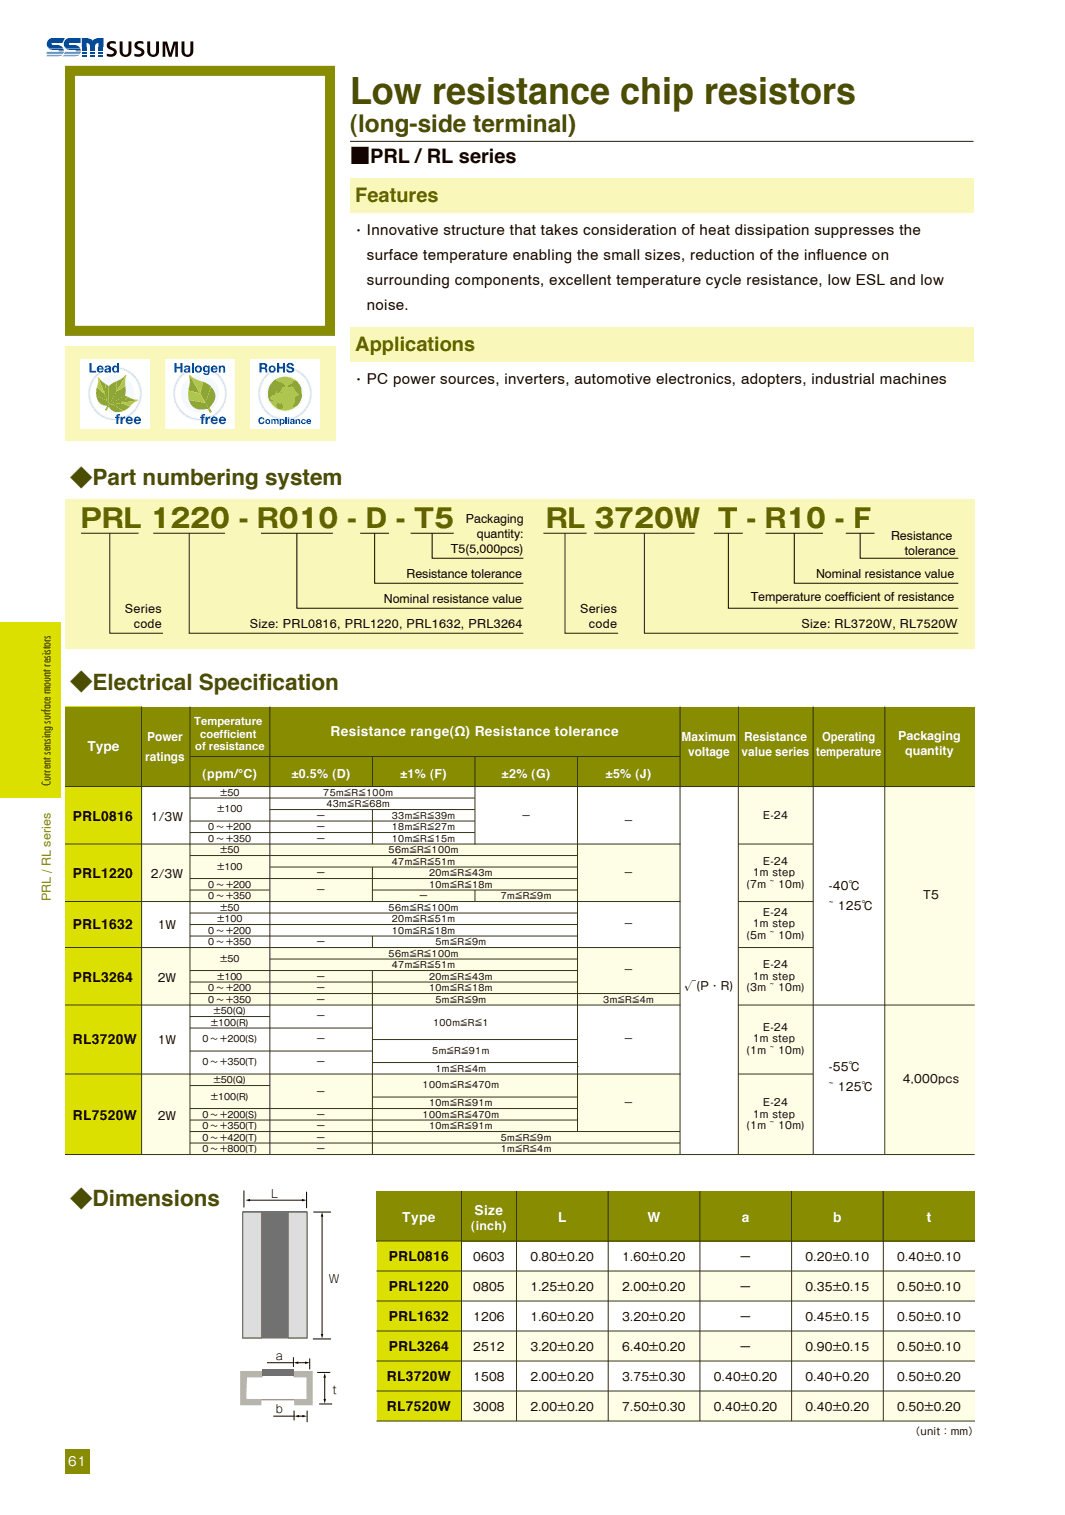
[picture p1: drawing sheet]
<svg xmlns="http://www.w3.org/2000/svg" width="213mm" height="303mm" viewBox="0 0 213 303" stroke-linecap="round" stroke-linejoin="round" font-family="sans-serif">
<path d="M13 168.8h122.9v11.5h-122.9z" fill="#fefde6"/>
<path d="M13 157.3h181.9v11.5h-181.9z" fill="#fff"/>
<g fill="#fefde6">
<path d="M176.8 141.3h18.1v89.5h-18.1z"/>
<path d="M147.6 141.3h15.1v89.5h-15.1z"/>
<path d="M13 189.5h122.9v11.5h-122.9z"/>
<path d="M13 214.8h122.9v16.1h-122.9z"/>
</g>
<path d="M13 141.3h15.3v89.6h-15.3z" fill="#dbe000"/>
<path d="M13 99.8h181.9v30h-181.9z" fill="#faf7bb"/>
<path d="M14 14.2h52v52h-52z" fill="#fff" stroke="#878c00" stroke-width="2" stroke-linecap="butt"/>
<path d="M13 69.2h54v19h-54z" fill="#faf7bb"/>
<path d="M13 141.3h181.9v16h-181.9z" fill="#878c00"/>
<g fill="none" stroke="#323518" stroke-width=".2">
<path d="M13 157.3h181.9M28.3 141.3v89.6M38 159.6h56.9M38 141.3v89.6M38.1 151.3h98M54 141.3v89.6M74.5 151.3v6M95 151.3v17.6M115.5 151.3v74.9M136 141.3v89.6M147.7 141.3v89.6M162.6 141.3v89.6"/>
<path d="M177 141.3v89.6M13 168.8h123.1M38 164.2h56.9M38 166.5h56.9M38 171.1h77.5M38 175.7h77.5M38 178h15.9M54 161.9h40.9M54 173.4h61.5M74.5 161.9v6.9M74.5 173.4v6.9M74.5 178h41"/>
<path d="M95 178v2.3M147.6 168.8h15M13 180.3h123.1M13 189.5h123.1M38 194.1h77.5M38 196.4h77.5M38 198.7h98M38 182.6h77.5M38 184.9h77.5M38 187.2h77.5M53.9 191.8h61.6M74.5 187.2v2.3"/>
<path d="M74.5 194.2v36.6M147.6 180.3h15M147.6 189.5h15M13 201h123.1M13 214.8h123.1M38 205.6h36.5M38 203.3h16M38 210.2h36.5M38 217.1h16M74.5 207.9h41M74.5 212.5h41M74.5 219.4h41"/>
<path d="M115.5 213.3h.1M147.6 201h47.3M147.6 214.8h15M13 230.9h181.9M38 221.7h77.5M38 224h77.5M38 226.3h98M38 228.6h98"/>
</g>
<g fill="#faf7bb">
<path d="M70 35.5h124.7v7h-124.7z"/>
<path d="M70 65.3h124.7v7h-124.7z"/>
</g>
<path d="M75.3 278.2h119.7v6h-119.7z" fill="#fefde6"/>
<g fill="#fff">
<path d="M75.3 272.2h119.7v6h-119.7z"/>
<path d="M75.3 248.2h119.7v6h-119.7z"/>
</g>
<g fill="#fefde6">
<path d="M75.3 254.2h119.7v6h-119.7z"/>
<path d="M75.3 266.2h119.7v6h-119.7z"/>
</g>
<path d="M75.3 272.2h119.7v6h-119.7z" fill="#fff"/>
<path d="M75.3 238.2h119.7v10h-119.7z" fill="#878c00"/>
<path d="M75.3 260.2h119.7v6h-119.7z" fill="#fff"/>
<path d="M75.3 248.2h17v36h-17z" fill="#dbe000"/>
<g fill="none" stroke="#323518" stroke-width=".2">
<path d="M92.3 238.2v46M103.3 238.2v46M121.6 238.2v46M140 238.2v46M158.3 238.2v46M176.7 238.2v46M75.3 248.2h119.7M75.3 254.2h119.7M75.3 260.2h119.7M75.3 266.2h119.7M75.3 272.2h119.7M75.3 278.2h119.7"/>
<path d="M75.3 284.2h119.7"/>
</g>
<path d="M48.7 242.3h12.7v25.3h-12.7z" fill="#727171"/>
<path d="M48.5 242.3h3.8v25.4h-3.8z" fill="#ddd"/>
<path d="M48.5 242.4h3.8v25.2h-3.8z" fill="none" stroke="#727171" stroke-width=".2"/>
<path d="M57.7 242.3h3.7v25.4h-3.7z" fill="#ddd"/>
<path d="M57.7 242.4h3.7v25.2h-3.7zM49.2 275h12.6l-.2 5h-12.5z" fill="none" stroke="#727171" stroke-width=".2"/>
<g fill="#b6b6b6">
<path d="M58.7 274.2h3.9v6.9h-3.8v-1.3h2.5v-4.3h-2.6z"/>
<path d="M48 274.2h4.5v1.3h-3.2v4.3h3v1.3h-4.3z"/>
</g>
<path d="M52.4 274h6.3v1.2h-6.3z" fill="#727171"/>
<path d="M48.8 238.2v3.2M61.3 238.4v3.2M62.7 242.4h3.5M53.4 272.5h5.3M58.7 271.4v2M61.9 271.7v2.2M62.6 267.8h3.6M63.4 274.5h2.7M54.7 283.2h4.2M58.8 282.1v2M61.4 282.1v2.3M63.8 280.8h2.6" fill="none" stroke="#040000" stroke-width=".2"/>
<path d="M64.2 266.8h.5l-.3 .9z" fill="#040000"/>
<path d="M64.4 243.2v23.8" fill="none" stroke="#040000" stroke-width=".2"/>
<g fill="#040000">
<path d="M64.4 242.4l.3 .9h-.5z"/>
<path d="M49.1 240l.9-.2v.5z"/>
</g>
<path d="M49.8 240h10.8" fill="none" stroke="#040000" stroke-width=".2"/>
<g fill="#040000">
<path d="M60.4 239.8l.9 .2-.9 .3z"/>
<path d="M64.7 279.8h.5l-.3 .9z"/>
</g>
<path d="M64.9 275.4v4.6" fill="none" stroke="#040000" stroke-width=".2"/>
<path d="M64.9 274.6l.3 .9h-.5z" fill="#040000"/>
<path d="M48.5 242.4h12.9v25.2h-12.9z" fill="none" stroke="#727171" stroke-width=".2"/>
<path d="M58.7 272.5l1-.2v.5z" fill="#040000"/>
<path d="M59.5 272.5h1.7" fill="none" stroke="#040000" stroke-width=".2"/>
<g fill="#040000">
<path d="M61 272.3l.9 .2-.9 .3z"/>
<path d="M58.9 283.2l.9-.2v.5z"/>
</g>
<path d="M59.6 283.2h1" fill="none" stroke="#040000" stroke-width=".2"/>
<path d="M60.5 283l.9 .2-.9 .3z" fill="#040000"/>
<path d="M52.2 106.6h14.4M59.4 106.6v15h45.3M72.1 106.6h5.7M74.9 106.6v10h29.8M82.1 106.6h8.6M86.4 106.6v5h18.3M142.8 106.6h5.7M145.7 106.6v15h46M153.1 106.6h11.5M158.9 106.6v10h32.8M169.2 106.6h5.7M172 106.6v5h19.7" fill="none" stroke="#150301" stroke-width=".2"/>
<path d="M70 28.3h124.7M16.2 106.6h11.5M22 106.6v20h10.6M30.7 106.6h14.3M37.8 106.6v20h66.9M108.7 106.6h8.6M113 106.6v20h10.6M118.8 106.6h20.1M128.9 106.6v20h62.8" fill="none" stroke="#221815" stroke-width=".2"/>
<path d="M13 289.8h5v5h-5z" fill="#878c00"/>
<g fill="#fff">
<path d="M16 71.7h14v14h-14z"/>
<path d="M33 71.7h14v14h-14z"/>
<path d="M50 71.7h14v14h-14z"/>
</g>
<circle cx="57" cy="78.7" r="5.2" fill="none" stroke="#e9f5fc" stroke-width=".5"/>
<circle cx="57" cy="78.7" r="5.2" fill="none" stroke="#d1eaf7" stroke-width=".2"/>
<circle cx="57" cy="78.7" r="3.6" fill="#e9f5fc"/>
<circle cx="57" cy="78.7" r="3.6" fill="none" stroke="#f5fafe" stroke-width=".4"/>
<g fill="#054a97">
<path d="M55.4 72.6h.4v.7h.8v-.7h.4v1.9h-.4v-.8h-.8v.8h-.4z"/>
<path d="M57.5 72.7l.3-.1a.75 .75 0 0 1 1 .6h-.4l-.1-.2-.3-.1-.3 .2 .2 .2a.79 .79 0 0 1 .9 .9 .85 .85 0 0 1-.9 .3 .85 .85 0 0 1-.6-.6h.4a.41 .41 0 0 0 .3 .3 .41 .41 0 0 0 .4-.2l-.3-.3a.61 .61 0 0 1-.7-.2 .61 .61 0 0 1 .1-.8z"/>
<path d="M51.8 83.6a.62 .62 0 0 1 1.1 .3h-.3l-.1-.2a.4 .4 0 0 0-.5 .4 .4 .4 0 0 0 .6 .3v-.1h.3a.67 .67 0 0 1-1 .4 .67 .67 0 0 1-.1-1.1z"/>
<path d="M54.2 83.8h.3v.2a.34 .34 0 0 1 .6 0 .35 .35 0 0 1 .4-.2 .35 .35 0 0 1 .2 .4v.6h-.2l-.1-.7-.1-.1-.2 .1v.7h-.3v-.7l-.1-.1-.2 .2v.6h-.3z"/>
<path d="M57.1 83.5h.3v1.3h-.3z"/>
<path d="M59.1 83.8h.3v.2l.5-.1 .1 .9h-.2v-.5l-.2-.3-.2 .1v.7h-.3z"/>
<path d="M60.4 83.9l.5-.1 .3 .4-.4-.2a.28 .28 0 0 0-.3 .3 .28 .28 0 0 0 .3 .3l.1-.2h.3a.5 .5 0 0 1-.8 .3 .5 .5 0 0 1 0-.8z"/>
<path d="M52.3 72.9v.6l.7-.1-.1-.4zM51.9 72.6h1a.52 .52 0 0 1 .6 .4 .52 .52 0 0 1-.3 .6l.2 .3 .1 .6h-.4l-.1-.6-.3-.1h-.4v.7h-.4z"/>
<path d="M54 73.9a.4 .4 0 0 0 .8 0 .4 .4 0 0 0-.8 0zM53.7 73.8a.72 .72 0 0 1 1.4 0 .72 .72 0 0 1-1.4 0z"/>
<path d="M53.3 84.3a.28 .28 0 0 0 .5 0 .28 .28 0 0 0-.5 0zM53 84.3a.55 .55 0 0 1 1.1 0 .55 .55 0 0 1-1.1 0z"/>
<path d="M56.1 84.3a.3 .3 0 0 0 .6 0 .3 .3 0 0 0-.6 0zM55.9 83.8h.3v.2a.45 .45 0 0 1 .6 0 .45 .45 0 0 1 0 .6 .45 .45 0 0 1-.6 .1v.4h-.3z"/>
<path d="M57.6 83.8h.2v1h-.2zM57.6 83.5h.2v.2h-.2z"/>
<path d="M58.3 84.4l.1 .2h.2v-.3zM58.1 83.9l.2-.1a.45 .45 0 0 1 .6 .3v.7h-.4a.33 .33 0 0 1-.4 0 .33 .33 0 0 1 0-.4l.5-.3-.1-.1-.5 .1z"/>
<path d="M61.6 84.1l-.1 .1h.5l-.2-.2zM61.5 83.9h.5l.2 .5h-.7l.1 .2 .6-.1a.51 .51 0 0 1-.8 .2 .51 .51 0 0 1 .1-.8z"/>
</g>
<circle cx="57" cy="78.7" r="3.4" fill="#bcd152"/>
<g fill="#6db131">
<path d="M55.5 80.6l.5 .2 .2-.1a.61 .61 0 0 1 .4 .8 .61 .61 0 0 1-.9 .3l-.3-.2-.1-.4z"/>
<path d="M54.7 76.2l.5-.3 .3 .4 .7 .2 .8 .5v.3a1.02 1.02 0 0 0-.8 .8l-.5 .6-.3-.2 .1-.4a.45 .45 0 0 0-.4 .7l-1.1 .6 .1 .4 .5 .4h-.7a3.4 3.4 0 0 1 .8-4z"/>
<path d="M57.5 77.1a1.63 1.63 0 0 0 1.3-1h.2a2.36 2.36 0 0 1 1.2 2.6l.2 .2a2.29 2.29 0 0 1-1.7 2.5h-.3a1.72 1.72 0 0 0 .5-1.7l.1-.2 .8-.5a.58 .58 0 0 0-.6-.6 1.49 1.49 0 0 0-1-1.1l-.7 .1z"/>
<path d="M56.2 78.5l.2 .1h-.2z"/>
<path d="M55.8 78.8l.3-.2z"/>
</g>
<circle cx="40" cy="78.7" r="5.2" fill="none" stroke="#e9f5fc" stroke-width=".5"/>
<circle cx="40" cy="78.7" r="5.2" fill="none" stroke="#d1eaf7" stroke-width=".2"/>
<circle cx="40" cy="78.7" r="3.6" fill="#e9f5fc"/>
<circle cx="40" cy="78.7" r="3.6" fill="none" stroke="#f5fafe" stroke-width=".4"/>
<path d="M37.9 75l1.1 .8 1.6 .6-.6 2.3z" fill="#bcd152"/>
<g fill="#8aba2a">
<path d="M37.9 75l2.1 3.7-2.3-.6a5.7 5.7 0 0 0 .2-3.1z"/>
<path d="M40.6 76.4l1 .4 .6 .6-1.1 3.2-1.1-1.9z"/>
</g>
<path d="M37.8 80l3.3 .6 1.1 1.9h-.3l-.2-.5a.85 .85 0 0 0-1.1-.1 2.36 2.36 0 0 1-2.8-1.9z" fill="#6db131"/>
<path d="M37.7 78.1l2.3 .6 1.1 1.9-3.3-.6-.2-.8z" fill="#bcd152"/>
<g fill="#6db131">
<path d="M41.9 81.6l.4 .7-.1 .2-.4-.6z"/>
<path d="M42.2 77.4a2.65 2.65 0 0 1-.2 4l-.1 .5-.8-1.3z"/>
</g>
<g fill="#054a97">
<path d="M34.9 72.6h.4v.7h.8v-.7h.4v1.9h-.4v-.8h-.8v.8h-.4z"/>
<path d="M38.3 72.6h.4v1.9h-.4z"/>
<path d="M43.7 73.1h.4v.2l.3-.2 .4 .1 .2 .2v1.1h-.4v-1l-.2-.1-.3 .2v.9h-.4z"/>
<path d="M40.3 83l.2-.1 .5-.1v.3l-.3 .2h.2v.3h-.2v1.2h-.4v-1.2h-.3v-.3h.3z"/>
<path d="M41.1 83.3h.4v.3l.3-.3h.2v.4h-.3l-.2 .2v.9h-.4z"/>
<path d="M37.2 74v.3h.2l.2-.1 .1-.4zM36.9 73.3a.73 .73 0 0 1 1.1 .2l.1 1h-.4v-.1a.49 .49 0 0 1-.7 .2 .49 .49 0 0 1-.2-.7 .49 .49 0 0 1 .6-.2l.3-.2-.1-.1-.8 .2z"/>
<path d="M39.3 73.9a.4 .4 0 0 0 .8 0 .4 .4 0 0 0-.8 0zM38.9 73.8a.75 .75 0 0 1 1.5 0 .75 .75 0 0 1-1.5 0z"/>
<path d="M41.1 73.4l-.1 .2a.37 .37 0 0 0 0 .4 .37 .37 0 0 0 .4 .1l.1-.1a.37 .37 0 0 0 0-.5 .37 .37 0 0 0-.4-.1zM40.7 73.3l.5-.2 .4 .2v-.2h.3v1.5a.7 .7 0 0 1-.6 .4 .7 .7 0 0 1-.7-.4h.4a.33 .33 0 0 0 .5 .1 .33 .33 0 0 0 .1-.4 .64 .64 0 0 1-1-.1 .64 .64 0 0 1 .1-.9z"/>
<path d="M42.7 73.4l-.2 .3h.6l-.1-.3zM42.4 73.3a.68 .68 0 0 1 .8-.1 .68 .68 0 0 1 .3 .7h-1l.1 .2a.34 .34 0 0 0 .6 0h.3a.71 .71 0 0 1-1.1 .3 .71 .71 0 0 1 0-1.1z"/>
<path d="M42.7 83.7l-.2 .2h.7l-.2-.3zM42.3 83.5a.73 .73 0 0 1 .9-.1 .73 .73 0 0 1 .4 .8h-1.1l.1 .2a.37 .37 0 0 0 .6 0h.4a.76 .76 0 0 1-1.2 .3 .76 .76 0 0 1-.1-1.2z"/>
<path d="M44.3 83.7l-.1 .2h.6l-.2-.3zM44 83.5a.73 .73 0 0 1 .8-.1 .73 .73 0 0 1 .4 .8h-1v.2a.37 .37 0 0 0 .6 0h.4a.76 .76 0 0 1-1.2 .3 .76 .76 0 0 1 0-1.2z"/>
</g>
<circle cx="23" cy="78.7" r="5.2" fill="none" stroke="#e9f5fc" stroke-width=".5"/>
<circle cx="23" cy="78.7" r="5.2" fill="none" stroke="#d1eaf7" stroke-width=".2"/>
<circle cx="23" cy="78.7" r="3.6" fill="#e9f5fc"/>
<circle cx="23" cy="78.7" r="3.6" fill="none" stroke="#f5fafe" stroke-width=".4"/>
<g fill="#054a97">
<path d="M17.9 72.6h.4v1.6h.9v.3h-1.3z"/>
<path d="M23.3 83l.2-.1 .5-.1v.3l-.3 .2h.2v.3h-.2v1.2h-.4v-1.2h-.3v-.3h.3z"/>
<path d="M24.1 83.3h.4v.3l.3-.3h.2v.4h-.3l-.2 .2v.9h-.4z"/>
<path d="M19.9 73.4l-.2 .3h.6l-.1-.3zM19.6 73.3a.68 .68 0 0 1 .8-.1 .68 .68 0 0 1 .3 .7h-1l.1 .2a.34 .34 0 0 0 .6 0h.3a.71 .71 0 0 1-1.1 .3 .71 .71 0 0 1 0-1.1z"/>
<path d="M21.3 74v.3h.2l.2-.1 .1-.4zM21 73.3a.73 .73 0 0 1 1.2 .2v1h-.4v-.1a.49 .49 0 0 1-.6 .2 .49 .49 0 0 1-.3-.7 .49 .49 0 0 1 .7-.2l.2-.2-.1-.1-.8 .2z"/>
<path d="M22.7 73.8a.4 .4 0 0 0 .8 0 .4 .4 0 0 0-.8 0zM22.5 73.3l.5-.2 .4 .2v-.7h.4v1.9h-.4v-.2a.63 .63 0 0 1-.8 .1 .63 .63 0 0 1-.2-.9z"/>
<path d="M25.7 83.7l-.2 .2h.7l-.2-.3zM25.3 83.5a.73 .73 0 0 1 .9-.1 .73 .73 0 0 1 .4 .8h-1.1l.1 .2a.37 .37 0 0 0 .6 0h.4a.76 .76 0 0 1-1.2 .3 .76 .76 0 0 1-.1-1.2z"/>
<path d="M27.3 83.7l-.1 .2h.6l-.2-.3zM27 83.5a.73 .73 0 0 1 .8-.1 .73 .73 0 0 1 .4 .8h-1v.2a.37 .37 0 0 0 .6 0h.4a.76 .76 0 0 1-1.2 .3 .76 .76 0 0 1 0-1.2z"/>
</g>
<g fill="#6db131">
<path d="M23.3 78.3l1.8-1v1.1l-.1 .7-3.3 1.9z"/>
<path d="M21.8 81l3.2-1.9 .6 .3-1.4 1.2z"/>
</g>
<path d="M25.2 75l-.2 1.1 .1 1.2-1.8 1z" fill="#bcd152"/>
<path d="M23.3 76.3l1-.6 .9-.7-1.9 3.3z" fill="#8aba2a"/>
<path d="M24.2 80.6l3.5-.6-1 .6-.7 .7z" fill="#bcd152"/>
<path d="M24.2 80.6l1.4-1.2 1 .4 1 .2z" fill="#8aba2a"/>
<g fill="#6db131">
<path d="M21.7 80.9v.1z"/>
<path d="M21.7 77.3l.6-.5 1-.5v2l-1.6 2.7z"/>
<path d="M21.7 81l.9-.1 2 1.3a2.18 2.18 0 0 1-2.8-.8l-.5 .6-.2 .1z"/>
<path d="M19.3 79.1l2.1 1.1 .3 .8-.6 1.1v-.2l.3-.7a2.21 2.21 0 0 1-2.1-2.1z"/>
<path d="M21.2 76.9l.5 .4v3.6l-.8-2.2z"/>
</g>
<g fill="#8aba2a">
<path d="M22.6 80.9l1.6-.3 1.8 .7-.7 .6-.7 .3z"/>
<path d="M19.6 75.4l.7 .8 .9 .7-.3 1.8z"/>
<path d="M19.4 77.5l1.5 1.2 .5 1.5-2.1-1.1-.1-.8z"/>
</g>
<path d="M19.6 75.4l1.3 3.3-1.5-1.2 .2-1z" fill="#bcd152"/>
<path d="M0 124.4h12v35.1h-12z" fill="#dbe000"/>
<g fill="#040000">
<path d="M21.6 8.5l.5-.3 1.1 .1v.5l-.5-.1a.46 .46 0 0 0-.5 0 .46 .46 0 0 0-.2 .6l.3 .1a1.15 1.15 0 0 1 1 1.3 1.49 1.49 0 0 1-1.9 .5v-.5l.5 .1a.53 .53 0 0 0 .6 0 .53 .53 0 0 0 .2-.6l-.3-.1a.98 .98 0 0 1-.9-.6 .98 .98 0 0 1 .1-1z"/>
<path d="M23.9 8.3h.6v2.1a.57 .57 0 0 0 .6 .5 .57 .57 0 0 0 .6-.5v-2.1h.6v1.9a1.18 1.18 0 0 1-1.2 1.2 1.18 1.18 0 0 1-1.2-1.2z"/>
<path d="M32.5 8.3h.9l.7 2.3 .6-2.3h.9v3.1h-.5v-2.6l-.8 2.6h-.5l-.7-2.6v2.6h-.6z"/>
<path d="M27.1 8.5l.6-.3 1 .1v.5l-.5-.1a.46 .46 0 0 0-.5 0 .46 .46 0 0 0-.1 .6l.2 .1a1.15 1.15 0 0 1 1 1.3 1.49 1.49 0 0 1-1.9 .5v-.5l.6 .1a.53 .53 0 0 0 .5 0 .53 .53 0 0 0 .2-.6l-.3-.1a.98 .98 0 0 1-.9-.6 .98 .98 0 0 1 .1-1z"/>
<path d="M29.4 8.3h.6l.1 2.1a.57 .57 0 0 0 .5 .5 .57 .57 0 0 0 .6-.5v-2.1h.6v1.9a1.18 1.18 0 0 1-1.2 1.2 1.18 1.18 0 0 1-1.2-1.2z"/>
<path d="M36.3 8.3h.6v2.1a.57 .57 0 0 0 .6 .5 .57 .57 0 0 0 .6-.5v-2.1h.6v1.9a1.18 1.18 0 0 1-1.2 1.2 1.18 1.18 0 0 1-1.2-1.2z"/>
</g>
<g fill="#00559b">
<path d="M18 10.7h1v.1h-1z"/>
<path d="M18 9.8h1v.2h-1z"/>
<path d="M18 10.4h1v.1h-1z"/>
<path d="M16.3 9.4h1v.3h-1z"/>
<path d="M11.7 10.1h1v.2h-1z"/>
<path d="M9.8 9.8h2.9v.2h-2.2z"/>
<path d="M18 9.4h1v.3h-1z"/>
<path d="M16.3 10.7h1v.1h-1z"/>
<path d="M12.9 9.4h3l.1 .3h-2.8z"/>
<path d="M16.3 10.1h1v.2h-1z"/>
<path d="M16.3 10.4h1v.1h-1z"/>
<path d="M9.5 9.4h3l.1 .3h-2.8z"/>
<path d="M16.3 7.6a2.47 2.47 0 0 1 2.2 .5l.3-.2a2.67 2.67 0 0 1 1.9-.3v1.8h-1v-.8a.7 .7 0 0 0-.7 .8h-1v-.1a.69 .69 0 0 0-.7-.7v.8h-1z"/>
<path d="M15.1 10.1h1v.2h-1z"/>
<path d="M13 10.4h3.1v.1h-3.2z"/>
<path d="M16.3 9.8h1v.2h-1z"/>
<path d="M12.8 10.7h3.2v.1h-3.2z"/>
<path d="M13.2 9.8h2.9v.2h-2.2z"/>
<path d="M18 10.1h1v.2h-1z"/>
<path d="M13.2 7.8l.7-.2h2.2v1h-2.2l-.2 .2 .2 .2a2.19 2.19 0 0 1 1.8 .2l.2 .2h-3l-.1-.4a1.18 1.18 0 0 1 .4-1.2z"/>
<path d="M9.6 8.1l.5-.4 .4-.1h2.5l-.5 1h-2l-.2 .2 .2 .2a2.19 2.19 0 0 1 1.8 .2l.2 .2h-3l-.2-.6z"/>
<path d="M19.7 9.8h1v.2h-1z"/>
<path d="M19.7 9.4h1v.3h-1z"/>
<path d="M9.3 11.3h2.6z"/>
<path d="M12.5 11.3h2.8z"/>
<path d="M19.7 11.3l1 .1z"/>
<path d="M9.3 10.4h3.4v.1h-3.4z"/>
<path d="M16.3 11.3l1 .1z"/>
<path d="M18 11.3l1 .1z"/>
<path d="M12.7 11h3.1l-3.2 .1z"/>
<path d="M9.3 11h3.1z"/>
<path d="M19.7 10.1h1v.2h-1z"/>
<path d="M16.3 11l1 .1z"/>
<path d="M9.3 10.7h3.3v.1h-3.3z"/>
<path d="M19.7 10.7h1v.1h-1z"/>
<path d="M18 11l1 .1z"/>
<path d="M19.7 10.4h1v.1h-1z"/>
<path d="M19.7 11l1 .1z"/>
</g>
<text font-size="7.5" fill="#4b4e00" x="70" y="20.8">Low resistance chip resistors</text>
<g font-size="5.3" fill="#606300">
<text x="16.2" y="105.6">PRL 1220 - R010 - D - T5</text>
<text x="109.3" y="105.6">RL 3720W T - R10 - F</text>
</g>
<text font-size="4.9" fill="#4b4e00" x="70" y="26.3">(long-side terminal)</text>
<g font-size="4.5" fill="#4b4e00">
<text x="14" y="97.2">◆Part numbering system</text>
<text x="14" y="138.1">◆Electrical Specification</text>
<text x="14" y="241.3">◆Dimensions</text>
</g>
<text font-size="4" fill="#150301" x="70" y="32.6">■PRL / RL series</text>
<g font-size="4" fill="#606300">
<text x="71" y="40.4">Features</text>
<text x="71" y="70.3">Applications</text>
</g>
<g font-size="3" fill="#150301">
<text x="70.2" y="47.2">・Innovative structure that takes consideration of heat dissipation suppresses the</text>
<text x="73.4" y="51.9">surface temperature enabling the small sizes, reduction of the influence on</text>
<text x="73.4" y="56.9">surrounding components, excellent temperature cycle resistance, low ESL and low</text>
<text x="73.4" y="61.9">noise.</text>
<text x="70.2" y="76.9">・PC power sources, inverters, automotive electronics, adopters, industrial machines</text>
</g>
<g font-size="2.8" fill="#fff">
<text x="66.1" y="147.2">Resistance range(Ω) Resistance tolerance</text>
<text x="17.5" y="150.3">Type</text>
<text x="80.5" y="244.4">Type</text>
<text x="94.9" y="243">Size</text>
<text x="111.6" y="244.4">L</text>
<text x="129.5" y="244.4">W</text>
<text x="148.4" y="244.4">a</text>
<text x="166.6" y="244.4">b</text>
<text x="185.3" y="244.4">t</text>
</g>
<g font-size="2.8" fill="#150301">
<text x="14.6" y="164.2">PRL0816</text>
<text x="14.6" y="175.7">PRL1220</text>
<text x="14.6" y="185.9">PRL1632</text>
<text x="14.6" y="196.4">PRL3264</text>
<text x="14.6" y="208.9">RL3720W</text>
<text x="14.6" y="224">RL7520W</text>
<text x="77.8" y="252.3">PRL0816</text>
<text x="77.8" y="258.3">PRL1220</text>
<text x="77.8" y="264.3">PRL1632</text>
<text x="77.8" y="270.3">PRL3264</text>
<text x="77.4" y="276.3">RL3720W</text>
<text x="77.4" y="282.3">RL7520W</text>
</g>
<g font-size="2.5" fill="#150301">
<text x="93.2" y="104.6">Packaging</text>
<text x="95.4" y="107.6">quantity:</text>
<text x="90.2" y="110.6">T5(5,000pcs)</text>
<text x="178.2" y="108">Resistance</text>
<text x="181" y="111">tolerance</text>
<text x="81.3" y="115.6">Resistance tolerance</text>
<text x="163.2" y="115.6">Nominal resistance value</text>
<text x="25" y="122.6">Series</text>
<text x="26.8" y="125.6">code</text>
<text x="49.9" y="125.6">Size: PRL0816, PRL1220, PRL1632, PRL3264</text>
<text x="76.7" y="120.6">Nominal resistance value</text>
<text x="116" y="122.6">Series</text>
<text x="117.8" y="125.6">code</text>
<text x="150.1" y="120.2">Temperature coefficient of resistance</text>
<text x="160.3" y="125.6">Size: RL3720W, RL7520W</text>
</g>
<g font-size="2.5" fill="#fff">
<text x="29.4" y="148.3">Power</text>
<text x="136.3" y="148.3">Maximum</text>
<text x="148.8" y="148.3">Resistance</text>
<text x="164.4" y="148.3">Operating</text>
<text x="179.6" y="148">Packaging</text>
<text x="29" y="152.3">ratings</text>
<text x="40.5" y="155.5">(ppm/°C)</text>
<text x="58.3" y="155.5">±0.5% (D)</text>
<text x="80.1" y="155.5">±1% (F)</text>
<text x="100.4" y="155.5">±2% (G)</text>
<text x="121.2" y="155.5">±5% (J)</text>
<text x="137.6" y="151.3">voltage</text>
<text x="148.3" y="151.3">value series</text>
<text x="163.3" y="151.3">temperature</text>
<text x="181" y="151">quantity</text>
<text x="94.3" y="246">(inch)</text>
<text x="13.7" y="293.3">61</text>
</g>
<text font-size="2.5" fill="#4b4e00" x="10.1" y="157.2" transform="rotate(-90 10.1 157.2)">Current sensing surface mount resistors</text>
<text font-size="2.5" fill="#878c00" x="10.1" y="180.3" transform="rotate(-90 10.1 180.3)">PRL / RL series</text>
<g font-size="2.3" fill="#fff">
<text x="38.9" y="145.1">Temperature</text>
<text x="40" y="147.6">coefficient</text>
<text x="39" y="150.1">of resistance</text>
</g>
<g font-size="2.3" fill="#150301">
<text x="30.1" y="164.2">1/3W</text>
<text x="30.1" y="175.7">2/3W</text>
<text x="165.7" y="178">-40℃</text>
<text x="184.6" y="179.8">T5</text>
<text x="31.5" y="185.9">1W</text>
<text x="165.7" y="182">̃ 125℃</text>
<text x="31.5" y="196.4">2W</text>
<text x="137" y="198">√(P・R)</text>
<text x="31.5" y="208.9">1W</text>
<text x="165.7" y="214.2">-55℃</text>
<text x="165.7" y="218.2">̃ 125℃</text>
<text x="180.6" y="216.6">4,000pcs</text>
<text x="31.5" y="224">2W</text>
<text x="94.6" y="252.3">0603</text>
<text x="106.1" y="252.3">0.80±0.20</text>
<text x="124.4" y="252.3">1.60±0.20</text>
<text x="148" y="252.3">ー</text>
<text x="161.1" y="252.3">0.20±0.10</text>
<text x="179.5" y="252.3">0.40±0.10</text>
<text x="94.6" y="258.3">0805</text>
<text x="106.1" y="258.3">1.25±0.20</text>
<text x="124.4" y="258.3">2.00±0.20</text>
<text x="148" y="258.3">ー</text>
<text x="161.1" y="258.3">0.35±0.15</text>
<text x="179.5" y="258.3">0.50±0.10</text>
<text x="94.6" y="264.3">1206</text>
<text x="106.1" y="264.3">1.60±0.20</text>
<text x="124.4" y="264.3">3.20±0.20</text>
<text x="148" y="264.3">ー</text>
<text x="161.1" y="264.3">0.45±0.15</text>
<text x="179.5" y="264.3">0.50±0.10</text>
<text x="94.6" y="270.3">2512</text>
<text x="106.1" y="270.3">3.20±0.20</text>
<text x="124.4" y="270.3">6.40±0.20</text>
<text x="148" y="270.3">ー</text>
<text x="161.1" y="270.3">0.90±0.15</text>
<text x="179.5" y="270.3">0.50±0.10</text>
<text x="94.6" y="276.3">1508</text>
<text x="106.1" y="276.3">2.00±0.20</text>
<text x="124.4" y="276.3">3.75±0.30</text>
<text x="142.8" y="276.3">0.40±0.20</text>
<text x="161.1" y="276.3">0.40＋0.20</text>
<text x="179.5" y="276.3">0.50±0.20</text>
<text x="94.6" y="282.3">3008</text>
<text x="106.1" y="282.3">2.00±0.20</text>
<text x="124.4" y="282.3">7.50±0.30</text>
<text x="142.8" y="282.3">0.40±0.20</text>
<text x="161.1" y="282.3">0.40±0.20</text>
<text x="179.5" y="282.3">0.50±0.20</text>
</g>
<g font-size="2.2" fill="#040000">
<text x="54.2" y="239.5">L</text>
<text x="65.7" y="256.6">W</text>
<text x="55.2" y="272.1">a</text>
<text x="66.5" y="278.8">t</text>
<text x="55.2" y="282.5">b</text>
</g>
<g font-size="2" fill="#150301">
<text x="152.7" y="163.8">E-24</text>
<text x="152.7" y="173">E-24</text>
<text x="149.3" y="177.6">(7m ̃ 10m)</text>
<text x="150.5" y="175.3">1m step</text>
<text x="150.5" y="185.5">1m step</text>
<text x="152.7" y="183.2">E-24</text>
<text x="149.3" y="187.8">(5m ̃ 10m)</text>
<text x="150.5" y="196">1m step</text>
<text x="152.7" y="193.7">E-24</text>
<text x="149.3" y="198.3">(3m ̃ 10m)</text>
<text x="150.5" y="208.5">1m step</text>
<text x="152.7" y="206.2">E-24</text>
<text x="149.3" y="210.8">(1m ̃ 10m)</text>
<text x="152.7" y="221.3">E-24</text>
<text x="149.3" y="225.9">(1m ̃ 10m)</text>
<text x="150.5" y="223.6">1m step</text>
<text x="182.1" y="287">（unit：mm）</text>
</g>
<g font-size="1.7" fill="#150301">
<text x="43.9" y="159.2">±50</text>
<text x="64.6" y="159.2">75m≦R≦100m</text>
<text x="65.3" y="161.5">43m≦R≦68m</text>
<text x="41.7" y="166.1">0 ～ +200</text>
<text x="43.3" y="162.5">±100</text>
<text x="63.3" y="163.7">ー</text>
<text x="63.3" y="166">ー</text>
<text x="78.4" y="163.8">33m≦R≦39m</text>
<text x="78.4" y="166.1">18m≦R≦27m</text>
<text x="104.3" y="163.7">ー</text>
<text x="124.8" y="164.7">ー</text>
<text x="41.7" y="168.4">0 ～ +350</text>
<text x="43.3" y="174">±100</text>
<text x="43.9" y="170.7">±50</text>
<text x="63.3" y="168.3">ー</text>
<text x="77.7" y="170.7">56m≦R≦100m</text>
<text x="78.4" y="168.4">10m≦R≦15m</text>
<text x="78.4" y="173">47m≦R≦51m</text>
<text x="41.7" y="177.6">0 ～ +200</text>
<text x="41.7" y="179.9">0 ～ +350</text>
<text x="63.3" y="175.2">ー</text>
<text x="63.3" y="178.5">ー</text>
<text x="83.8" y="179.9">ー</text>
<text x="85.8" y="175.3">20m≦R≦43m</text>
<text x="85.8" y="177.6">10m≦R≦18m</text>
<text x="100.2" y="179.8">7m≦R≦9m</text>
<text x="124.8" y="175.2">ー</text>
<text x="43.3" y="184.5">±100</text>
<text x="43.9" y="182.2">±50</text>
<text x="77.7" y="182.2">56m≦R≦100m</text>
<text x="78.4" y="184.5">20m≦R≦51m</text>
<text x="124.8" y="185.4">ー</text>
<text x="41.7" y="186.8">0 ～ +200</text>
<text x="41.7" y="189.1">0 ～ +350</text>
<text x="63.3" y="189">ー</text>
<text x="77.7" y="191.4">56m≦R≦100m</text>
<text x="78.4" y="186.8">10m≦R≦18m</text>
<text x="87.1" y="189">5m≦R≦9m</text>
<text x="43.3" y="196">±100</text>
<text x="43.9" y="192.4">±50</text>
<text x="63.3" y="195.9">ー</text>
<text x="78.4" y="193.7">47m≦R≦51m</text>
<text x="85.8" y="195.9">20m≦R≦43m</text>
<text x="124.8" y="194.6">ー</text>
<text x="41.7" y="198.3">0 ～ +200</text>
<text x="41.7" y="200.6">0 ～ +350</text>
<text x="42.6" y="202.9">±50(Q)</text>
<text x="63.3" y="198.2">ー</text>
<text x="63.3" y="200.5">ー</text>
<text x="63.3" y="203.8">ー</text>
<text x="85.8" y="198.2">10m≦R≦18m</text>
<text x="87.1" y="200.5">5m≦R≦9m</text>
<text x="120.7" y="200.5">3m≦R≦4m</text>
<text x="40.5" y="208.5">0 ～ +200(S)</text>
<text x="42" y="205.2">±100(R)</text>
<text x="63.3" y="208.4">ー</text>
<text x="86.6" y="205.1">100m≦R≦1</text>
<text x="124.8" y="208.4">ー</text>
<text x="40.5" y="213.1">0 ～ +350(T)</text>
<text x="63.3" y="213">ー</text>
<text x="86.5" y="210.7">5m≦R≦91m</text>
<text x="87.1" y="214.3">1m≦R≦4m</text>
<text x="42" y="220">±100(R)</text>
<text x="42.6" y="216.7">±50(Q)</text>
<text x="63.3" y="218.9">ー</text>
<text x="84.5" y="217.6">100m≦R≦470m</text>
<text x="85.8" y="221.2">10m≦R≦91m</text>
<text x="124.8" y="221.2">ー</text>
<text x="40.5" y="223.6">0 ～ +200(S)</text>
<text x="40.5" y="225.9">0 ～ +350(T)</text>
<text x="63.3" y="223.5">ー</text>
<text x="63.3" y="225.8">ー</text>
<text x="84.5" y="223.5">100m≦R≦470m</text>
<text x="85.8" y="225.8">10m≦R≦91m</text>
<text x="40.5" y="228.2">0 ～ +420(T)</text>
<text x="40.5" y="230.5">0 ～ +800(T)</text>
<text x="63.3" y="228.1">ー</text>
<text x="63.3" y="230.4">ー</text>
<text x="100.2" y="228.1">5m≦R≦9m</text>
<text x="100.2" y="230.4">1m≦R≦4m</text>
</g>
</svg>
